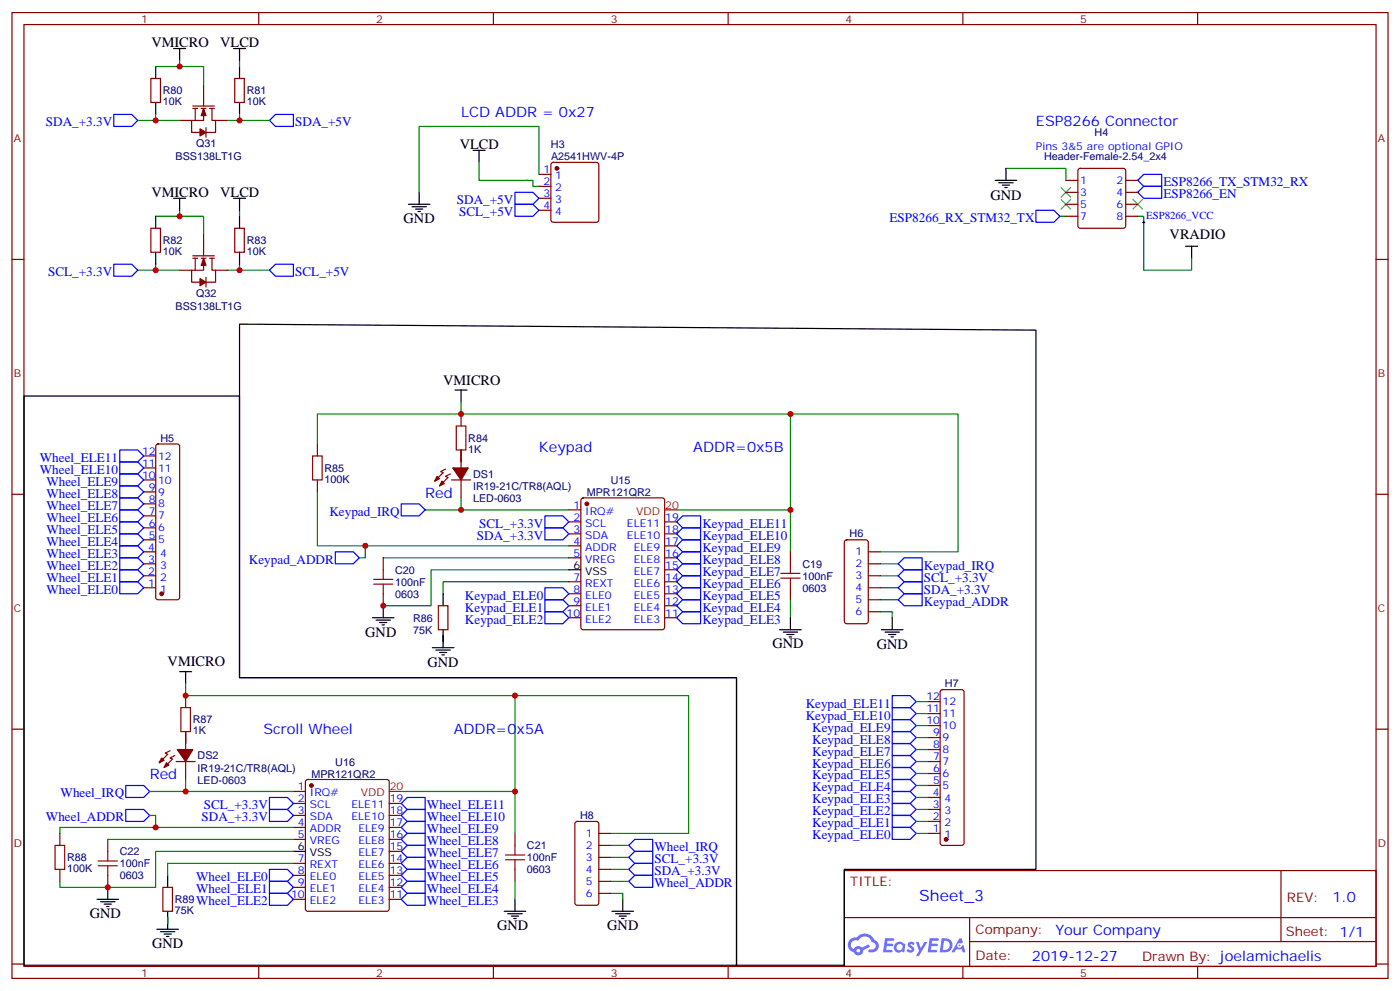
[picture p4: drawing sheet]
<svg xmlns="http://www.w3.org/2000/svg" width="412mm" height="292mm" viewBox="0 0 412 292" stroke-linecap="round" stroke-linejoin="round" font-family="sans-serif">
<g fill="none" stroke="#870000" stroke-width=".35">
<path d="M3.5 3.7h405.4v284.3h-405.4zM7.1 7.2h398.2v277.3h-398.2zM76.2 3.7v3.5M145.3 3.7v3.5M214.5 3.7v3.5M283.6 3.7v3.5M352.8 3.7v3.5M3.5 76.4h3.6M405.3 76.4h3.6M3.5 145.5h3.6M405.3 145.5h3.6M3.5 214.7h3.6"/>
<path d="M405.3 214.7h3.6M248.7 256.3h156.6v28.2h-156.6zM377.3 256.3v20.9M248.7 270.1h156.5M285.6 277.2h119.6M285.6 270.1v14.2M3.5 283.8h3.6M76.2 284.5v3.5M145.3 284.5v3.5M214.5 284.5v3.5M283.6 284.5v3.5M352.8 284.5v3.5"/>
<path d="M405.3 283.8h3.6"/>
</g>
<g fill="#5487ff">
<path d="M267.7 277.5a1.22 1.22 0 0 1 1.7 .2l-.4 .6a.47 .47 0 0 0-.3-.4 .47 .47 0 0 0-.5 .2l.1 .2a1.14 1.14 0 0 1 .8 1.8 1.14 1.14 0 0 1-1.9 0l-.2-.2 .5-.6 .7 .5a.29 .29 0 0 0 .3-.3 .29 .29 0 0 0-.2-.3 1.04 1.04 0 0 1-.6-1.7z"/>
<path d="M260.7 276.2h2.4l.3 .2-.2 .5-1.8 .1-.1 .8h1.5l.3 .4-.3 .4h-1.6l-.2 1.1h1.7l.2 .3-.2 .3-2.6 .1z"/>
<path d="M273.8 276.2h2.4l.3 .2-.1 .5-1.8 .1-.2 .8h1.6l.3 .4-.4 .4-1.6-.1-.1 1.1 1.7 .1 .2 .3-.2 .3-2.6 .1z"/>
<path d="M282.6 276.2h.7l.3 1.3-.6 .3a.69 .69 0 0 0-1 .3 .69 .69 0 0 0 .4 .9 .69 .69 0 0 0 .9-.6l.5-.2 .6 2.2h-.8l-.2-.9h-1.8l-.5 .9h-.8z"/>
<path d="M269.8 277.3h.8l.6 1.8 1.1-1.8h.9l-2.6 4.2h-.8l.9-1.5z"/>
<path d="M277.4 276.2l-.6 4.2h1.3a2.11 2.11 0 0 0 2.5-2.1 2.11 2.11 0 0 0-2.5-2.1zM278.1 277a1.39 1.39 0 0 1 1.7 1.4 1.39 1.39 0 0 1-1.8 1.2h-.3z"/>
<path d="M263.7 277.8a1.54 1.54 0 0 0-.1 2.2 1.54 1.54 0 0 0 2.2 .1l.6 .3 .3-2.3-.2-.3h-.4a1.49 1.49 0 0 0-2.4 0zM264 278.8a.94 .94 0 0 1 1.8 0 .94 .94 0 0 1-1.8 0z"/>
<path d="M250.4 276.6a2.18 2.18 0 0 0 1.1 3.7 1.44 1.44 0 0 0 1.6 .9 1.44 1.44 0 0 0 1.2-1.4l2-1.1-.5-.7-1.9 1a1.47 1.47 0 0 0-2.4 .4 1.39 1.39 0 0 1-.7-1.9 1.39 1.39 0 0 1 2-.5 2.12 2.12 0 0 1 2.2-1.3 2.12 2.12 0 0 1 1.9 1.7 1.14 1.14 0 0 1 1.1 1.4 1.14 1.14 0 0 1-1.7 .7 .43 .43 0 0 0-.5 .4 .43 .43 0 0 0 .4 .5 1.98 1.98 0 0 0 2.5-1.2 1.98 1.98 0 0 0-1.2-2.6 3.1 3.1 0 0 0-5.3-.6l-.9 .1zM252.3 279.9a.55 .55 0 0 1 1.1 0 .55 .55 0 0 1-1.1 0z"/>
<circle cx="282.6" cy="278.3" r=".26"/>
</g>
<g fill="none" stroke="#870000" stroke-width=".35">
<path d="M44.4 23.1h2.9v7.1h-2.9zM52.9 35.5h3.5M56.8 31.2h6.3M56.8 31.9h1.4M57.5 31.9v3.6M59.3 31.9h1.4M60 31.9v3.6h-3.6v3.5h2.5M60 24.9v6.3M60.7 37.6v2.8M61.7 31.9h1.4M62.4 31.9v3.6h1.1v3.5h-2.8M63.5 35.5h3.5"/>
<path d="M69.1 23.1h2.9v7.1h-2.9zM158.7 51.3h3.6M158.7 54.9h3.6M158.7 58.4h3.6M162.5 48l.5-.2h12.7l.5 .2 .2 .5v16.2l-.2 .5-.5 .2h-12.7l-.5-.2-.2-.5v-16.2zM314 53.1h3.5M314 56.6h3.5M317.7 49.8l.5-.2h12.7l.5 .2 .2 .5v16.2l-.2 .5-.5 .2h-12.7l-.5-.2-.2-.5v-16.2zM331.6 53.1h3.5M331.6 56.6h3.5M44.4 67.2h2.9v7.1h-2.9zM52.9 79.6h3.5"/>
<path d="M56.8 75.3h6.3M56.8 76h1.4M57.5 76v3.6M59.3 76h1.4M60 76v3.6h-3.6v3.5h2.5M60 69v6.3M61.7 76h1.4M62.4 76v3.6h1.1v3.5h-2.8M63.5 79.6h3.5M69.1 67.2h2.9v7.1h-2.9zM158.7 61.9h3.6M314 60.1h3.5"/>
<path d="M314 63.7h3.5M331.6 60.1h3.5M331.6 63.7h3.5M60.7 81.7v2.8M42.3 137.8h3.6M42.3 134.2h3.6M46.1 130.9l.5-.2h5.6l.5 .2 .2 .5v44.5l-.2 .5-.5 .2h-5.6l-.5-.3-.2-.4v-44.5zM93.5 130.7v3.5M131.2 138.1l-1.4 .7 .7 .4-2.4 2.4M132.6 139.5l-1.4 .7 .7 .4-2.4 2.5M135.8 121.9v3.5M135.8 132.5v5.3"/>
<path d="M42.3 158.9h3.6M42.3 155.4h3.6M42.3 151.9h3.6M42.3 148.3h3.6M42.3 144.8h3.6M42.3 141.3h3.6M93.5 141.3v3.5M133 141.3h5.6M135.8 141.3v5.3M167.6 150.1h3.5M167.6 153.6h3.5M167.6 157.2h3.5"/>
<path d="M171.3 146.8l.5-.2h23.3l.6 .4 .1 37.7-.5 .6-23.5 .1-.6-.5-.1-37.6zM195.8 153.6h3.5M195.8 157.2h3.5M248.9 159.1l.5-.2h5.7l.6 .5 .1 23.5-.5 .7h-5.9l-.6-.4-.1-23.6zM42.3 173h3.6M42.3 169.5h3.6M42.3 166h3.6M42.3 162.5h3.6M112.9 164.2v3.5M112.9 174.8v3.5M129.1 178.3h2.8v7.1h-2.8zM167.6 160.7h3.5"/>
<path d="M167.6 164.2h3.5M167.6 171.3h3.5M167.6 174.8h3.5M167.6 178.3h3.5M195.8 160.7h3.5M195.8 164.2h3.5M195.8 171.3h3.5M195.8 174.8h3.5M195.8 178.3h3.5M195.8 167.7h3.5M232.8 162.5v3.5M232.8 173v3.6"/>
<path d="M255.8 173h3.5M255.8 169.5h3.5M255.8 166h3.5M255.8 162.5h3.5M255.8 176.6h3.5M167.6 181.9h3.5M195.8 181.9h3.5M255.8 180.1h3.5M54.7 204.8v3.5M54.7 215.4v5.3M273.4 217.1h3.5M273.4 213.6h3.5"/>
<path d="M273.4 210.1h3.5M273.4 206.6h3.5M277.2 203.2l.4-.2h5.7l.5 .2 .2 .5v44.5l-.2 .5-.5 .2h-5.7l-.5-.2-.2-.5v-44.5zM50.1 221l-1.4 .7 .7 .4-2.5 2.4M51.5 222.4l-1.4 .7 .7 .4-2.5 2.5M51.9 224.2h5.6M54.7 224.2v5.3M86.4 233h3.6M86.4 236.5h3.6M90.2 229.7l.5-.2h23.2l.7 .4 .1 37.7-.5 .6-23.5 .1-.7-.5v-37.6zM114.7 236.5h3.5M273.4 224.2h3.5"/>
<path d="M273.4 238.3h3.5M273.4 234.8h3.5M273.4 231.2h3.5M273.4 227.7h3.5M273.4 220.7h3.5M17.6 245.4v3.5M17.6 255.9v3.6M31.7 247.1v3.5M31.7 257.7v3.5M86.4 240.1h3.6M86.4 243.6h3.6M86.4 247.1h3.6"/>
<path d="M86.4 254.2h3.6M86.4 257.7h3.6M114.7 240.1h3.5M114.7 243.6h3.5M114.7 247.1h3.5M114.7 254.2h3.5M114.7 257.7h3.5M114.7 250.6h3.5M151.7 245.4v3.5M151.7 255.9v3.6M169.6 242l.4-.2h5.7l.6 .5 .1 23.5-.5 .7h-5.9l-.6-.4-.1-23.6zM176.4 245.4h3.5"/>
<path d="M176.4 248.9h3.5M176.4 252.4h3.5M176.4 255.9h3.5M176.4 259.5h3.5M273.4 245.4h3.5M273.4 241.8h3.5M48 261.2h2.8v7.1h-2.8zM86.4 261.2h3.6M86.4 264.8h3.6M114.7 261.2h3.5M114.7 264.8h3.5M176.4 263h3.5"/>
</g>
<g fill="#870000" stroke="#870000" stroke-width=".35">
<path d="M60 31.9l.7 2.1h-1.4z"/>
<path d="M58.9 37.9l1.8 1.1-1.8 1z"/>
<path d="M60 76l.7 2.1h-1.4z"/>
<path d="M58.9 82l1.8 1.1-1.8 1z"/>
<path d="M49 224.5l.7 .7-1.4 .8z"/>
<path d="M47.6 223.1l.7 .7-1.4 .7z"/>
<path d="M52.2 220.7h4.6l-2.1 3.5z"/>
<path d="M130.2 141.6l.7 .7-1.4 .8z"/>
<path d="M128.8 140.2l.7 .7-1.4 .7z"/>
<path d="M133.3 137.8h4.6l-2.1 3.5z"/>
<circle cx="91.7" cy="231.2" r=".53"/>
<circle cx="47.6" cy="174.8" r=".53"/>
<circle cx="278.7" cy="247.1" r=".53"/>
<circle cx="172.9" cy="148.3" r=".53"/>
<circle cx="164" cy="49.6" r=".53"/>
</g>
<g fill="none" stroke="#000" stroke-width=".35">
<path d="M45.9 19.6v3.5M51.2 14.3h3.5M52.9 14.3v3.5M68.8 14.3h3.5M70.6 14.3v3.5M70.6 19.6v3.5M45.9 30.2v3.5M70.6 30.2v3.5M51.2 58.4h3.5M52.9 58.4v3.5M68.8 58.4h3.5M70.6 58.4v3.5"/>
<path d="M123.5 56.6v3.5M139.3 44.3h3.6M141.1 44.3v3.5M293.2 53.1h6.3M294.2 53.8h4.2M295.3 54.5h2.1M296 55.2h.7M296.3 49.6v3.5M45.9 63.7v3.5M45.9 74.3v3.5M70.6 63.7v3.5M70.6 74.3v3.5"/>
<path d="M120.3 60.1h6.3M121.4 60.9h4.2M122.4 61.6h2.1M123.1 62.3h.7M349.2 72.5h3.6M351 72.5v3.5M70.6 95.4l234.6 1.8v158.7h-56.5v28.3h-31.7v-84.7h-146.4zM7.1 116.6h63.5v82.9h146.4v84.7h-209.9zM134.1 114.8h3.5M135.8 114.8v3.6M112.9 178.3v3.6M130.5 174.8v3.5"/>
<path d="M167.6 167.7h3.5M52.9 197.7h3.5M54.7 197.7v3.6M109.7 181.9h6.4M110.8 182.6h4.2M111.8 183.3h2.1M112.5 184h.7M127.4 190.7h6.3M128.4 191.4h4.2M129.5 192.1h2.1M130.2 192.8h.7M130.5 185.4v5.3"/>
<path d="M229.7 185.4h6.3M230.7 186.1h4.2M231.8 186.8h2.1M232.5 187.5h.7M232.8 181.9v3.5M259.6 185.4h6.4M260.7 186.1h4.2M261.8 186.8h2.1M262.5 187.5h.7M262.8 181.9v3.5M49.4 257.7v3.5M86.4 250.6h3.6"/>
<path d="M28.6 264.8h6.3M29.6 265.5h4.3M30.7 266.2h2.1M31.4 266.9h.7M31.7 261.2v3.6M46.2 273.6h6.4M47.3 274.3h4.2M48.3 275h2.1M49 275.7h.7M49.4 268.3v5.3M148.5 268.3h6.4M149.6 269h4.2"/>
<path d="M150.6 269.7h2.2M151.3 270.4h.7M151.7 264.8v3.5M180.3 268.3h6.3M181.3 269h4.3M182.4 269.7h2.1M183.1 270.4h.7M183.4 264.8v3.5"/>
</g>
<path d="M195.8 150.1h3.5M114.7 233h3.5" fill="none" stroke="#f00" stroke-width=".35"/>
<g fill="none" stroke="#008700" stroke-width=".35">
<path d="M45.9 19.6h14.1v5.3M52.9 17.8v1.8M70.6 17.8v1.8M40.6 35.5h5.3M45.9 33.7v1.8h7M70.6 33.7v1.8h-3.6M70.6 35.5h8.8M141.1 47.8v5.3h15.9v1.8h1.7M158.7 51.3v-14.1h-35.2v19.4M296.3 49.6h17.7v3.5M40.6 79.6h5.3M45.9 63.7h14.1v5.3"/>
<path d="M45.9 77.8v1.8h7M52.9 61.9v1.8M70.6 77.8v1.8h-3.6M70.6 61.9v1.8M70.6 79.6h8.8M312.2 63.7h1.8M335.1 63.7h1.8v15.9h14.1v-3.6M135.8 118.4v3.5M135.8 121.9h97v28.2M135.8 121.9h-42.3v8.8M135.8 132.5v3.5M232.8 121.9h49.4v40.6h-22.9"/>
<path d="M93.5 144.8v15.9h74.1M125.2 150.1h10.6M135.8 146.6v3.5h31.8M199.3 150.1h33.5v12.4M107.6 160.7v3.5h-1.8M112.9 164.2h54.7M167.6 167.7h-40.6v10.6h-14.1M167.6 171.3h-37.1v3.5M232.8 176.6v5.3M259.3 176.6h5.3M259.3 173h5.3M259.3 169.5h5.3"/>
<path d="M259.3 166h5.3M130.5 187.1v1.8M259.3 180.1h3.5v1.8M54.7 201.3v3.5h97v28.2M54.7 215.4v3.5M151.7 204.8h51.1v40.6h-22.9M269.9 217.1h3.5M269.9 213.6h3.5M269.9 210.1h3.5M269.9 206.6h3.5M44.1 233h10.6M54.7 229.5v3.5h31.7"/>
<path d="M118.2 233h33.5v12.4M269.9 238.3h3.5M269.9 234.8h3.5M269.9 231.2h3.5M269.9 227.7h3.5M269.9 224.2h3.5M269.9 220.7h3.5M31.7 247.1h54.7M44.1 240.1h1.8v3.5M86.4 254.2h-37v3.5M86.4 243.6h-68.8v1.8M86.4 250.6h-40.5v10.6h-28.3v-1.7"/>
<path d="M151.7 259.5v5.3M179.9 248.9h5.3M179.9 252.4h5.3M179.9 255.9h5.3M179.9 259.5h5.3M269.9 241.8h3.5M269.9 245.4h3.5M49.4 270.1v1.7M179.9 263h3.5v1.8"/>
</g>
<g fill="none" stroke="#00f" stroke-width=".35">
<path d="M33.5 33.7h5.3l1.8 1.8-1.8 1.7h-5.3zM79.4 35.5l1.7-1.8h5.3v3.5h-5.3zM151.7 56.6h5.3l1.7 1.8-1.7 1.7h-5.3zM335.1 53.1l1.8-1.8h5.3v3.6h-5.3zM336.9 54.9h5.3v3.5h-5.3l-1.8-1.8zM33.5 77.8h5.3l1.8 1.8-1.8 1.7h-5.3zM81.1 77.8h5.3v3.5h-5.3l-1.7-1.7zM151.7 60.1h5.3l1.7 1.8-1.7 1.8h-5.3zM305.2 61.9h5.2l1.8 1.8-1.8 1.7h-5.2zM35.3 139.5h5.3l1.7 1.8-1.7 1.8h-5.3zM35.3 136h5.3l1.7 1.8-1.7 1.7h-5.3zM35.3 132.5h5.3l1.7 1.7-1.7 1.8h-5.3z"/>
<path d="M35.3 157.2h5.3l1.7 1.7-1.7 1.8h-5.3zM35.3 153.6h5.3l1.7 1.8-1.7 1.8h-5.3zM35.3 150.1h5.3l1.7 1.8-1.7 1.7h-5.3zM35.3 146.6h5.3l1.7 1.7-1.7 1.8h-5.3zM35.3 143.1h5.3l1.7 1.7-1.7 1.8h-5.3zM118.2 148.3h5.3l1.7 1.8-1.7 1.8h-5.3zM160.5 155.4h5.3l1.8 1.8-1.8 1.7h-5.3zM160.5 151.9h5.3l1.8 1.7-1.8 1.8h-5.3zM201.1 158.9h5.3v3.6h-5.3l-1.8-1.8zM201.1 155.4h5.3v3.5h-5.3l-1.8-1.7zM201.1 151.9h5.3v3.5h-5.3l-1.8-1.8zM35.3 160.7h5.3l1.7 1.8-1.7 1.7h-5.3z"/>
<path d="M35.3 164.2h5.3l1.7 1.8-1.7 1.7h-5.3zM35.3 167.7h5.3l1.7 1.8-1.7 1.8h-5.3zM35.3 171.3h5.3l1.7 1.7-1.7 1.8h-5.3zM98.8 162.5h5.3l1.7 1.7-1.7 1.8h-5.3zM160.5 176.6h5.3l1.8 1.7-1.8 1.8h-5.3zM160.5 173h5.3l1.8 1.8-1.8 1.8h-5.3zM201.1 176.6h5.3v3.5h-5.3l-1.8-1.8zM201.1 173h5.3v3.6h-5.3l-1.8-1.8zM201.1 169.5h5.3v3.5h-5.3l-1.8-1.7zM201.1 166h5.3v3.5h-5.3l-1.8-1.8zM201.1 162.5h5.3v3.5h-5.3l-1.8-1.8zM266.3 174.8h5.3v3.5h-5.3l-1.7-1.7z"/>
<path d="M266.3 171.3h5.3v3.5h-5.3l-1.7-1.8zM266.3 167.7h5.3v3.6h-5.3l-1.7-1.8zM266.3 164.2h5.3v3.5h-5.3l-1.7-1.7zM160.5 180.1h5.3l1.8 1.8-1.8 1.7h-5.3zM199.3 181.9l1.8-1.8h5.3v3.5h-5.3zM262.8 204.8h5.3l1.8 1.8-1.8 1.7h-5.3zM262.8 208.3h5.3l1.8 1.8-1.8 1.7h-5.3zM262.8 211.8h5.3l1.8 1.8-1.8 1.8h-5.3zM262.8 215.4h5.3l1.8 1.7-1.8 1.8h-5.3zM262.8 218.9h5.3l1.8 1.8-1.8 1.7h-5.3zM37 231.2h5.3l1.8 1.8-1.8 1.8h-5.3zM37 238.3h5.3l1.8 1.8-1.8 1.7h-5.3z"/>
<path d="M79.4 234.8h5.3l1.7 1.7-1.7 1.8h-5.3zM79.4 238.3h5.3l1.7 1.8-1.7 1.7h-5.3zM119.9 234.8h5.3v3.5h-5.3l-1.7-1.8zM119.9 238.3h5.3v3.5h-5.3l-1.7-1.7zM262.8 236.5h5.3l1.8 1.8-1.8 1.8h-5.3zM262.8 222.4h5.3l1.8 1.8-1.8 1.8h-5.3zM262.8 226h5.3l1.8 1.7-1.8 1.8h-5.3zM262.8 229.5h5.3l1.8 1.7-1.8 1.8h-5.3zM262.8 233h5.3l1.8 1.8-1.8 1.7h-5.3zM79.4 255.9h5.3l1.7 1.8-1.7 1.8h-5.3zM79.4 259.5h5.3l1.7 1.7-1.7 1.8h-5.3zM119.9 241.8h5.3v3.6h-5.3l-1.7-1.8z"/>
<path d="M119.9 245.4h5.3v3.5h-5.3l-1.7-1.8zM119.9 248.9h5.3v3.5h-5.3l-1.7-1.8zM119.9 252.4h5.3v3.5h-5.3l-1.7-1.7zM119.9 255.9h5.3v3.6h-5.3l-1.7-1.8zM185.2 248.9l1.8-1.8h5.3v3.5h-5.3zM187 250.6h5.3v3.6h-5.3l-1.8-1.8zM187 254.2h5.3v3.5h-5.3l-1.8-1.8zM187 257.7h5.3v3.5h-5.3l-1.8-1.7zM262.8 243.6h5.3l1.8 1.8-1.8 1.7h-5.3zM262.8 240.1h5.3l1.8 1.7-1.8 1.8h-5.3zM79.4 263h5.3l1.7 1.8-1.7 1.7h-5.3zM118.2 261.2l1.7-1.7h5.3v3.5h-5.3z"/>
<path d="M119.9 263h5.3v3.5h-5.3l-1.7-1.7z"/>
</g>
<g fill="none" stroke="#a10000" stroke-width=".35">
<path d="M92.1 134.2h2.8v7.1h-2.8zM134.4 125.4h2.8v7.1h-2.8zM110.1 172h5.6M110.1 170.6h5.6M112.9 167.7v2.9M112.9 172v2.8M230 170.2h5.7M230 168.8h5.7M232.8 166v2.8M232.8 170.2v2.8M53.3 208.3h2.8v7.1h-2.8zM16.2 248.9h2.8v7h-2.8z"/>
<path d="M28.9 254.9h5.7M28.9 253.5h5.7M31.7 250.6v2.9M31.7 254.9v2.8M148.9 253.1h5.6M148.9 251.7h5.6M151.7 248.9v2.8M151.7 253.1v2.8"/>
</g>
<path d="M312.6 58.7l2.8 2.9M312.6 55.2l2.8 2.8M315.4 58.7l-2.8 2.9M315.4 55.2l-2.8 2.8M333.7 58.7l2.8 2.9M336.5 58.7l-2.8 2.9" fill="none" stroke="#3c3" stroke-width=".35"/>
<path d="M336.5 65.4h.8M336.9 65.1v.7" fill="none" stroke="#000" stroke-width=".29"/>
<g fill="#c00">
<circle cx="54.7" cy="204.8" r=".88"/>
<circle cx="232.8" cy="121.9" r=".88"/>
<circle cx="107.6" cy="160.7" r=".88"/>
<circle cx="112.9" cy="178.3" r=".88"/>
<circle cx="232.8" cy="150.1" r=".88"/>
<circle cx="135.8" cy="150.1" r=".88"/>
<circle cx="135.8" cy="121.9" r=".88"/>
<circle cx="54.7" cy="233" r=".88"/>
<circle cx="151.7" cy="233" r=".88"/>
<circle cx="31.8" cy="261.2" r=".88"/>
<circle cx="70.6" cy="79.6" r=".88"/>
<circle cx="45.9" cy="79.6" r=".88"/>
<circle cx="52.9" cy="63.7" r=".88"/>
<circle cx="52.9" cy="19.6" r=".88"/>
<circle cx="45.9" cy="35.5" r=".88"/>
<circle cx="70.6" cy="35.5" r=".88"/>
<circle cx="45.9" cy="243.6" r=".88"/>
<circle cx="151.7" cy="204.8" r=".88"/>
</g>
<text font-size="4.6" fill="#00f" x="270.8" y="265.3">Sheet_3</text>
<g font-size="4.2">
<text x="44.6" y="13.9">VMICRO</text>
<text x="64.9" y="13.9">VLCD</text>
<text x="135.4" y="43.9">VLCD</text>
<text x="44.6" y="58">VMICRO</text>
<text x="64.9" y="58">VLCD</text>
<text x="291.7" y="58.7">GND</text>
<text x="118.9" y="65.8">GND</text>
<text x="344.5" y="70.4">VRADIO</text>
<text x="130.5" y="113.3">VMICRO</text>
<text x="107.6" y="187.4">GND</text>
<text x="227.5" y="190.9">GND</text>
<text x="258.3" y="191">GND</text>
<text x="49.4" y="196.2">VMICRO</text>
<text x="125.9" y="196.3">GND</text>
<text x="26.5" y="270.3">GND</text>
<text x="146.4" y="273.8">GND</text>
<text x="178.9" y="273.9">GND</text>
<text x="44.8" y="279.2">GND</text>
</g>
<g font-size="4.2" fill="#00f">
<text x="135.8" y="34.4">LCD ADDR = 0x27</text>
<text x="305.2" y="37.2">ESP8266 Connector</text>
<text x="158.7" y="133.2">Keypad</text>
<text x="204.2" y="133.2">ADDR=0x5B</text>
<text x="125.2" y="146.6">Red</text>
<text x="77.6" y="216.1">Scroll Wheel</text>
<text x="133.7" y="216.1">ADDR=0x5A</text>
<text x="44.1" y="229.5">Red</text>
<text x="392.5" y="265.6">1.0</text>
<text x="310.9" y="275.1">Your Company</text>
<text x="304" y="282.9">2019-12-27</text>
</g>
<g font-size="3.9" fill="#00f">
<text x="13.5" y="37.2">SDA_+3.3V</text>
<text x="87" y="37.2">SDA_+5V</text>
<text x="342.7" y="58.4">ESP8266_EN</text>
<text x="342.7" y="54.9">ESP8266_TX_STM32_RX</text>
<text x="134.6" y="60.1">SDA_+5V</text>
<text x="135.3" y="63.7">SCL_+5V</text>
<text x="262.1" y="65.4">ESP8266_RX_STM32_TX</text>
<text x="14.2" y="81.3">SCL_+3.3V</text>
<text x="87" y="81.3">SCL_+5V</text>
<text x="11.7" y="136">Wheel_ELE11</text>
<text x="11.7" y="139.5">Wheel_ELE10</text>
<text x="13.7" y="143.1">Wheel_ELE9</text>
<text x="13.7" y="146.6">Wheel_ELE8</text>
<text x="13.7" y="153.6">Wheel_ELE6</text>
<text x="13.7" y="150.1">Wheel_ELE7</text>
<text x="97" y="151.9">Keypad_IRQ</text>
<text x="141.2" y="155.4">SCL_+3.3V</text>
<text x="206.9" y="155.4">Keypad_ELE11</text>
<text x="13.7" y="160.7">Wheel_ELE4</text>
<text x="13.7" y="157.2">Wheel_ELE5</text>
<text x="140.5" y="158.9">SDA_+3.3V</text>
<text x="206.9" y="158.9">Keypad_ELE10</text>
<text x="13.7" y="164.2">Wheel_ELE3</text>
<text x="13.7" y="167.7">Wheel_ELE2</text>
<text x="73.3" y="166">Keypad_ADDR</text>
<text x="206.9" y="166">Keypad_ELE8</text>
<text x="206.9" y="162.5">Keypad_ELE9</text>
<text x="272.2" y="167.7">Keypad_IRQ</text>
<text x="13.7" y="171.3">Wheel_ELE1</text>
<text x="206.9" y="173">Keypad_ELE6</text>
<text x="206.9" y="169.5">Keypad_ELE7</text>
<text x="272.2" y="171.3">SCL_+3.3V</text>
<text x="13.7" y="174.8">Wheel_ELE0</text>
<text x="137" y="176.6">Keypad_ELE0</text>
<text x="206.9" y="176.6">Keypad_ELE5</text>
<text x="272.2" y="178.3">Keypad_ADDR</text>
<text x="272.2" y="174.8">SDA_+3.3V</text>
<text x="137" y="183.6">Keypad_ELE2</text>
<text x="137" y="180.1">Keypad_ELE1</text>
<text x="206.9" y="183.6">Keypad_ELE3</text>
<text x="206.9" y="180.1">Keypad_ELE4</text>
<text x="237.3" y="208.3">Keypad_ELE11</text>
<text x="237.3" y="211.8">Keypad_ELE10</text>
<text x="239.3" y="215.4">Keypad_ELE9</text>
<text x="239.3" y="218.9">Keypad_ELE8</text>
<text x="239.3" y="222.4">Keypad_ELE7</text>
<text x="239.3" y="226">Keypad_ELE6</text>
<text x="239.3" y="229.5">Keypad_ELE5</text>
<text x="239.3" y="233">Keypad_ELE4</text>
<text x="17.8" y="234.8">Wheel_IRQ</text>
<text x="60" y="238.3">SCL_+3.3V</text>
<text x="125.8" y="238.3">Wheel_ELE11</text>
<text x="239.3" y="236.5">Keypad_ELE3</text>
<text x="13.5" y="241.8">Wheel_ADDR</text>
<text x="59.4" y="241.8">SDA_+3.3V</text>
<text x="125.8" y="241.8">Wheel_ELE10</text>
<text x="125.8" y="245.4">Wheel_ELE9</text>
<text x="239.3" y="243.6">Keypad_ELE1</text>
<text x="239.3" y="240.1">Keypad_ELE2</text>
<text x="125.8" y="248.9">Wheel_ELE8</text>
<text x="192.8" y="250.6">Wheel_IRQ</text>
<text x="239.3" y="247.1">Keypad_ELE0</text>
<text x="125.8" y="252.4">Wheel_ELE7</text>
<text x="125.8" y="255.9">Wheel_ELE6</text>
<text x="192.8" y="254.2">SCL_+3.3V</text>
<text x="192.8" y="257.7">SDA_+3.3V</text>
<text x="57.8" y="259.5">Wheel_ELE0</text>
<text x="57.8" y="263">Wheel_ELE1</text>
<text x="125.8" y="259.5">Wheel_ELE5</text>
<text x="125.8" y="263">Wheel_ELE4</text>
<text x="192.8" y="261.2">Wheel_ADDR</text>
<text x="57.8" y="266.5">Wheel_ELE2</text>
<text x="125.8" y="266.5">Wheel_ELE3</text>
</g>
<g font-size="3.9" fill="#800">
<text x="250.5" y="260.9">TITLE:</text>
<text x="379.1" y="265.6">REV:</text>
<text x="287.4" y="275.1">Company:</text>
<text x="378.7" y="275.7">Sheet: 1/1</text>
<text x="287.4" y="282.8">Date:</text>
<text x="336.4" y="282.8">Drawn By: joelamichaelis</text>
</g>
<g font-size="3.2" fill="#800">
<text x="41.6" y="6.7">1</text>
<text x="110.8" y="6.7">2</text>
<text x="179.9" y="6.7">3</text>
<text x="249.1" y="6.7">4</text>
<text x="318.2" y="6.7">5</text>
<text x="4.1" y="41.8">A</text>
<text x="405.9" y="41.8">A</text>
<text x="4.1" y="110.9">B</text>
<text x="405.9" y="110.9">B</text>
<text x="4.1" y="180.1">C</text>
<text x="405.9" y="180.1">C</text>
<text x="4.1" y="249.2">D</text>
<text x="405.9" y="249.2">D</text>
<text x="41.6" y="287.5">1</text>
<text x="110.8" y="287.5">2</text>
<text x="179.9" y="287.5">3</text>
<text x="249.1" y="287.5">4</text>
<text x="318.2" y="287.5">5</text>
</g>
<g font-size="3.2" fill="#000080">
<text x="48" y="27.8">R80</text>
<text x="72.7" y="27.8">R81</text>
<text x="48" y="30.9">10K</text>
<text x="72.7" y="30.9">10K</text>
<text x="322.5" y="40.1">H4</text>
<text x="51.7" y="47.2">BSS138LT1G</text>
<text x="57.8" y="43.4">Q31</text>
<text x="162.3" y="43.7">H3</text>
<text x="162.3" y="47.2">A2541HWV-4P</text>
<text x="307.6" y="47.2">Header-Female-2.54_2x4</text>
<text x="48" y="71.9">R82</text>
<text x="72.7" y="71.9">R83</text>
<text x="48" y="75">10K</text>
<text x="72.7" y="75">10K</text>
<text x="57.8" y="87.5">Q32</text>
<text x="51.7" y="91.3">BSS138LT1G</text>
<text x="47.3" y="130.1">H5</text>
<text x="137.9" y="130.1">R84</text>
<text x="137.9" y="133.3">1K</text>
<text x="95.6" y="142.1">100K</text>
<text x="95.6" y="138.9">R85</text>
<text x="139.3" y="140.7">DS1</text>
<text x="179.9" y="142.5">U15</text>
<text x="139.3" y="144.3">IR19-21C/TR8(AQL)</text>
<text x="139.3" y="147.8">LED-0603</text>
<text x="172.9" y="146">MPR121QR2</text>
<text x="250.3" y="158.2">H6</text>
<text x="236.4" y="167.2">C19</text>
<text x="116.4" y="172.5">100nF</text>
<text x="116.4" y="168.9">C20</text>
<text x="236.4" y="170.7">100nF</text>
<text x="116.4" y="176">0603</text>
<text x="236.4" y="174.2">0603</text>
<text x="121.7" y="183.1">R86</text>
<text x="121.7" y="186.6">75K</text>
<text x="278.4" y="202.4">H7</text>
<text x="56.8" y="213">R87</text>
<text x="56.8" y="216.2">1K</text>
<text x="58.2" y="227.2">IR19-21C/TR8(AQL)</text>
<text x="58.2" y="223.6">DS2</text>
<text x="98.8" y="225.4">U16</text>
<text x="58.2" y="230.7">LED-0603</text>
<text x="91.7" y="228.9">MPR121QR2</text>
<text x="170.9" y="241.1">H8</text>
<text x="35.3" y="251.9">C22</text>
<text x="155.2" y="250.1">C21</text>
<text x="19.8" y="256.7">100K</text>
<text x="19.8" y="253.6">R88</text>
<text x="35.3" y="255.4">100nF</text>
<text x="155.2" y="253.6">100nF</text>
<text x="155.2" y="257.1">0603</text>
<text x="35.3" y="258.9">0603</text>
<text x="51.5" y="269.1">75K</text>
<text x="51.5" y="265.9">R89</text>
</g>
<g font-size="3.2" fill="#00f">
<text x="305.2" y="44.3">Pins 3&amp;5 are optional GPIO</text>
<text x="160.1" y="51">1</text>
<text x="163.6" y="52.7">1</text>
<text x="160.1" y="54.5">2</text>
<text x="160.1" y="58">3</text>
<text x="163.6" y="56.3">2</text>
<text x="163.6" y="59.8">3</text>
<text x="318.2" y="54.2">1</text>
<text x="318.2" y="57.7">3</text>
<text x="328.9" y="54.2">2</text>
<text x="328.9" y="57.7">4</text>
<text x="160.1" y="61.6">4</text>
<text x="163.6" y="63.3">4</text>
<text x="318.2" y="61.2">5</text>
<text x="318.2" y="64.7">7</text>
<text x="328.9" y="61.2">6</text>
<text x="328.9" y="64.7">8</text>
<text x="337.6" y="64.6">ESP8266_VCC</text>
<text x="41.8" y="137.4">11</text>
<text x="41.8" y="133.9">12</text>
<text x="46.6" y="135.3">12</text>
<text x="41.8" y="140.9">10</text>
<text x="46.6" y="142.3">10</text>
<text x="46.6" y="138.8">11</text>
<text x="43.8" y="148">8</text>
<text x="43.8" y="144.5">9</text>
<text x="46.6" y="149.4">8</text>
<text x="46.6" y="145.9">9</text>
<text x="168.9" y="149.8">1</text>
<text x="43.8" y="155">6</text>
<text x="43.8" y="151.5">7</text>
<text x="46.6" y="152.9">7</text>
<text x="168.9" y="153.3">2</text>
<text x="172.4" y="151.5">IRQ#</text>
<text x="172.4" y="155">SCL</text>
<text x="184.7" y="155">ELE11</text>
<text x="196" y="153.3">19</text>
<text x="43.8" y="158.6">5</text>
<text x="46.6" y="160">5</text>
<text x="46.6" y="156.5">6</text>
<text x="168.9" y="156.8">3</text>
<text x="168.9" y="160.3">4</text>
<text x="172.4" y="158.6">SDA</text>
<text x="184.7" y="158.6">ELE10</text>
<text x="196" y="160.3">17</text>
<text x="196" y="156.8">18</text>
<text x="43.7" y="165.6">3</text>
<text x="43.7" y="162.1">4</text>
<text x="47.2" y="167.4">3</text>
<text x="47.2" y="163.9">4</text>
<text x="168.9" y="163.9">5</text>
<text x="172.4" y="162.1">ADDR</text>
<text x="172.4" y="165.6">VREG</text>
<text x="186.7" y="165.6">ELE8</text>
<text x="186.7" y="162.1">ELE9</text>
<text x="196" y="167.4">15</text>
<text x="196" y="163.9">16</text>
<text x="252" y="163.5">1</text>
<text x="252" y="167">2</text>
<text x="43.7" y="172.7">1</text>
<text x="43.7" y="169.2">2</text>
<text x="47.2" y="170.9">2</text>
<text x="168.9" y="170.9">7</text>
<text x="172.4" y="172.7">REXT</text>
<text x="186.7" y="172.7">ELE6</text>
<text x="186.7" y="169.2">ELE7</text>
<text x="196" y="170.9">14</text>
<text x="252" y="170.6">3</text>
<text x="47.2" y="174.4">1</text>
<text x="168.9" y="174.4">8</text>
<text x="168.9" y="178">9</text>
<text x="172.4" y="176.2">ELE0</text>
<text x="172.4" y="179.7">ELE1</text>
<text x="186.7" y="179.7">ELE4</text>
<text x="186.7" y="176.2">ELE5</text>
<text x="196" y="178">12</text>
<text x="196" y="174.4">13</text>
<text x="252" y="174.1">4</text>
<text x="252" y="177.6">5</text>
<text x="166.9" y="181.5">10</text>
<text x="172.4" y="183.3">ELE2</text>
<text x="186.7" y="183.3">ELE3</text>
<text x="196" y="181.5">11</text>
<text x="252" y="181.2">6</text>
<text x="272.9" y="209.7">11</text>
<text x="272.9" y="206.2">12</text>
<text x="277.6" y="207.6">12</text>
<text x="272.9" y="213.3">10</text>
<text x="277.6" y="214.7">10</text>
<text x="277.6" y="211.1">11</text>
<text x="274.9" y="220.3">8</text>
<text x="274.9" y="216.8">9</text>
<text x="277.6" y="221.7">8</text>
<text x="277.6" y="218.2">9</text>
<text x="274.9" y="227.4">6</text>
<text x="274.9" y="223.8">7</text>
<text x="277.6" y="225.2">7</text>
<text x="87.8" y="232.7">1</text>
<text x="274.9" y="230.9">5</text>
<text x="277.6" y="232.3">5</text>
<text x="277.6" y="228.8">6</text>
<text x="87.8" y="236.2">2</text>
<text x="87.8" y="239.7">3</text>
<text x="91.3" y="234.4">IRQ#</text>
<text x="91.3" y="237.9">SCL</text>
<text x="103.5" y="237.9">ELE11</text>
<text x="114.8" y="239.7">18</text>
<text x="114.8" y="236.2">19</text>
<text x="274.7" y="237.9">3</text>
<text x="274.7" y="234.4">4</text>
<text x="278.2" y="239.7">3</text>
<text x="278.2" y="236.2">4</text>
<text x="87.8" y="243.2">4</text>
<text x="91.3" y="241.5">SDA</text>
<text x="91.3" y="245">ADDR</text>
<text x="103.5" y="241.5">ELE10</text>
<text x="105.6" y="245">ELE9</text>
<text x="114.8" y="243.2">17</text>
<text x="274.7" y="245">1</text>
<text x="274.7" y="241.5">2</text>
<text x="278.2" y="243.2">2</text>
<text x="87.8" y="246.8">5</text>
<text x="91.3" y="248.5">VREG</text>
<text x="105.6" y="248.5">ELE8</text>
<text x="114.8" y="250.3">15</text>
<text x="114.8" y="246.8">16</text>
<text x="172.6" y="246.4">1</text>
<text x="172.6" y="249.9">2</text>
<text x="278.2" y="246.8">1</text>
<text x="87.8" y="253.8">7</text>
<text x="87.8" y="257.4">8</text>
<text x="91.3" y="255.6">REXT</text>
<text x="105.6" y="255.6">ELE6</text>
<text x="105.6" y="252.1">ELE7</text>
<text x="114.8" y="257.4">13</text>
<text x="114.8" y="253.8">14</text>
<text x="172.6" y="253.5">3</text>
<text x="172.6" y="257">4</text>
<text x="87.8" y="260.9">9</text>
<text x="91.3" y="259.1">ELE0</text>
<text x="91.3" y="262.6">ELE1</text>
<text x="105.6" y="262.6">ELE4</text>
<text x="105.6" y="259.1">ELE5</text>
<text x="114.8" y="260.9">12</text>
<text x="172.6" y="260.5">5</text>
<text x="85.7" y="264.4">10</text>
<text x="91.3" y="266.2">ELE2</text>
<text x="105.6" y="266.2">ELE3</text>
<text x="114.8" y="264.4">11</text>
<text x="172.6" y="264.1">6</text>
</g>
<g font-size="3.2" fill="#f00">
<text x="196" y="149.8">20</text>
<text x="187.4" y="151.5">VDD</text>
<text x="114.8" y="232.7">20</text>
<text x="106.3" y="234.4">VDD</text>
</g>
<g font-size="3.2">
<text x="168.9" y="167.4">6</text>
<text x="172.4" y="169.2">VSS</text>
<text x="87.8" y="250.3">6</text>
<text x="91.3" y="252.1">VSS</text>
</g>
</svg>
